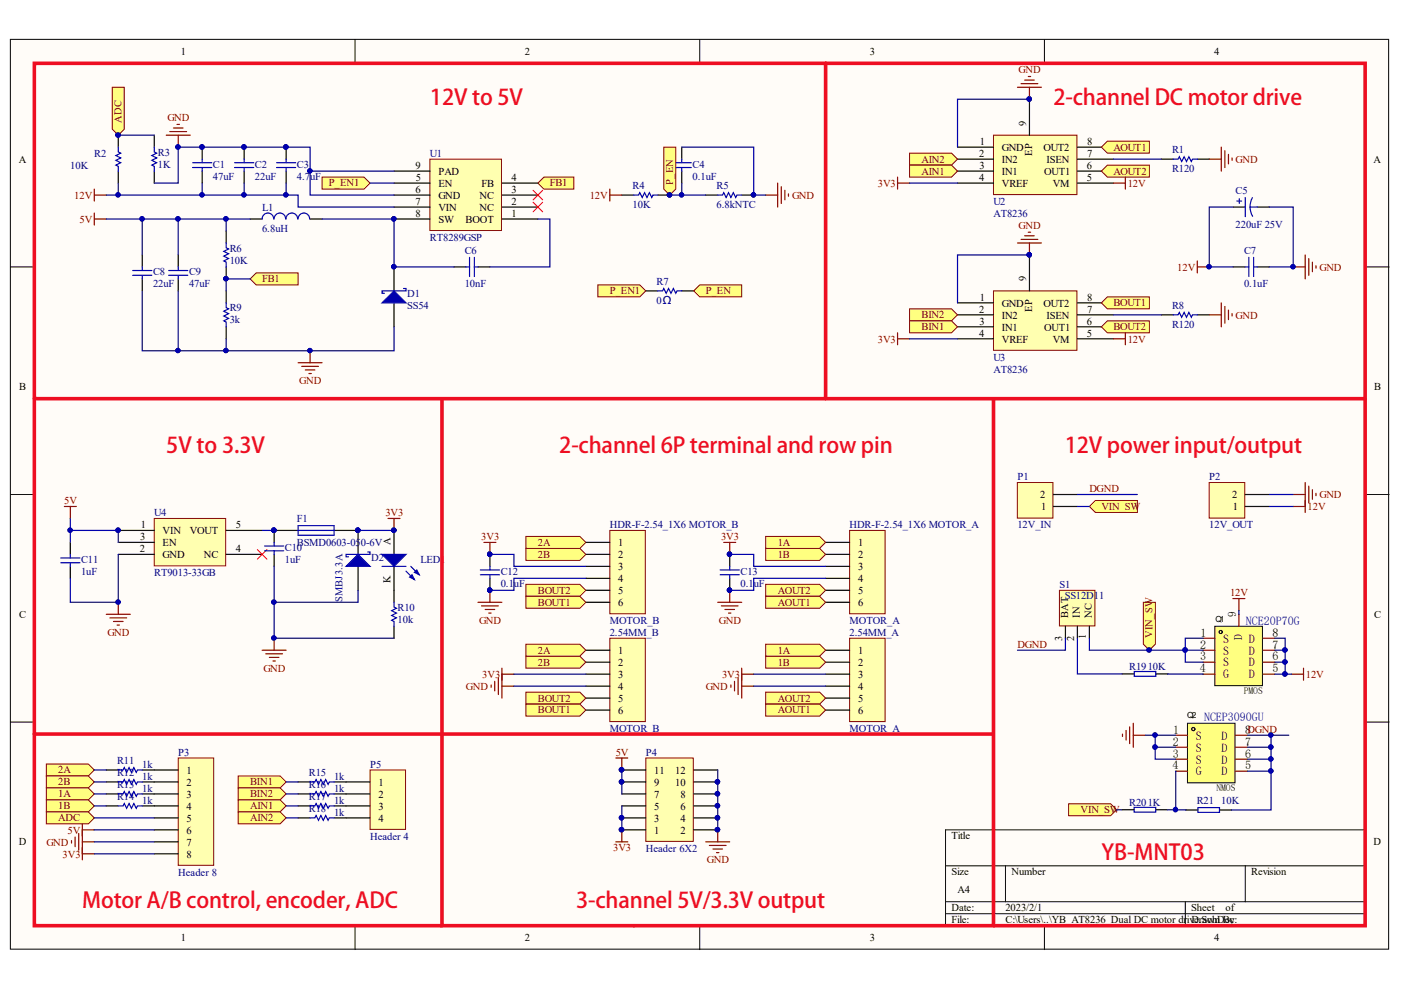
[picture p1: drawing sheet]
<svg xmlns="http://www.w3.org/2000/svg" width="297mm" height="210mm" viewBox="0 0 297 210" stroke-linecap="round" stroke-linejoin="round" font-family="sans-serif">
<g fill="#fffcf8" stroke="#000" stroke-width=".21">
<path d="M2.2 8.3h292.2v192.9h-292.2z"/>
<path d="M7.3 13.4h282v182.8h-282z"/>
</g>
<g fill="none" stroke="#000" stroke-width=".21">
<path d="M75.3 8.3v5.1M148.4 8.3v5.1M221.4 8.3v5.1M2.2 56.6h5.1M289.4 56.6h5.1M2.2 104.8h5.1M289.4 104.8h5.1M2.2 153.1h5.1M289.4 153.1h5.1M289.4 176h-88.9v20.3M75.3 196.3v5M148.4 196.3v5"/>
<path d="M200.5 183.6h88.9M200.5 191.2h88.9M200.5 193.7h88.9M213.2 183.6v7.6M221.4 196.3v5M251.3 191.2v5.1M264 183.6v7.6"/>
</g>
<g fill="none" stroke="#000" stroke-width=".25">
<path d="M25.1 28.7v2.5M25.1 36.3v2.5M32.7 28.7v2.5M32.7 36.3v2.5M42.9 31.2v2.5M42.9 36.3v2.5M51.8 31.2v2.5M51.8 36.3v2.5M60.7 31.2v2.5M60.7 36.3v2.5M30.2 54.1v2.5M30.2 59.1v2.6"/>
<path d="M37.8 54.1v2.5M37.8 59.1v2.6M48 49v2.5M48 56.6v2.5M83.5 56.6v5.1M96.3 56.6h2.5M101.3 56.6h2.6M48 61.7v2.5M48 69.3v2.5M83.5 64.2v5.1"/>
</g>
<g fill="#000080" stroke="#000080" stroke-width=".21">
<circle cx="25" cy="28.6" r=".46"/>
<circle cx="47.9" cy="59.1" r=".46"/>
<circle cx="42.8" cy="31.2" r=".46"/>
<circle cx="51.7" cy="31.2" r=".46"/>
<circle cx="60.6" cy="31.2" r=".47"/>
<circle cx="83.5" cy="56.5" r=".46"/>
</g>
<g fill="none" stroke="#00f" stroke-width=".25">
<path d="M25.1 31.2v1l.5 .3-1 .5 1 .5-1 .5 1 .5-1 .5 .5 .3v1M32.7 31.2v1l.5 .3-1 .5 1 .5-1 .5 1 .5-1 .5 .5 .3v1M40.8 35.5h4.1M40.8 34.5h4.1M42.9 33.7v.8M42.9 35.5v.8M49.7 35.5h4.1M49.7 34.5h4.1M51.8 33.7v.8M51.8 35.5v.8M58.6 35.5h4.1M58.6 34.5h4.1"/>
<path d="M60.7 33.7v.8M60.7 35.5v.8M28.1 58.4h4.1M28.1 57.4h4.1M30.2 56.6v.8M30.2 58.4v.7M35.8 58.4h4M35.8 57.4h4M37.8 56.6v.8M37.8 58.4v.7M48 51.5v1l.5 .3-1.1 .5 1.1 .5-1.1 .5 1.1 .5-1.1 .5 .6 .3v1M98.8 56.6h.8"/>
<path d="M99.6 54.6v4M100.6 56.6h.7M100.6 54.6v4M48 64.2v1l.5 .3-1.1 .5 1.1 .5-1.1 .5 1.1 .5-1.1 .5 .6 .3v1"/>
</g>
<path d="M81 64.2l2.5-2.5 2.6 2.5z" fill="#00f"/>
<path d="M142.5 35.5h4.1M142.5 34.5h4.1M144.5 33.7v.8M144.5 35.5v.8M134.4 41.4h1l.3-.5 .5 1 .5-1 .5 1 .5-1 .5 1 .2-.5h1.1M152.2 41.4h1l.2-.5 .6 1 .5-1 .5 1 .5-1 .5 1 .2-.5h1.1M81 64.2l2.5-2.5 2.6 2.5zM85.6 61.2h.5v.5h-5.1v.5h.5M139.5 61.7h1l.2-.5 .5 1 .6-1 .5 1 .5-1 .5 1 .2-.5h1" fill="none" stroke="#00f" stroke-width=".25"/>
<g fill="#000080" stroke="#000080" stroke-width=".21">
<circle cx="83.5" cy="56.5" r=".46"/>
<circle cx="141.9" cy="41.3" r=".46"/>
<circle cx="159.7" cy="41.3" r=".46"/>
</g>
<path d="M144.5 31.2v2.5M144.5 36.3v2.5M131.8 41.4h2.6M139.5 41.4h2.5M149.6 41.4h2.6M157.3 41.4h2.5M136.9 61.7h2.6M144.5 61.7h2.6" fill="none" stroke="#000" stroke-width=".25"/>
<path d="M91.1 33.7h15.2v15.2h-15.2z" fill="#ffffb0" stroke="#800000" stroke-width=".21"/>
<path d="M83.5 36.3h7.7M83.5 38.8h7.7M106.4 38.8h7.6M83.5 41.4h7.7M83.5 43.9h7.7M83.5 46.4h7.7M106.4 41.4h7.6M106.4 43.9h7.6M106.4 46.4h7.6" fill="none" stroke="#000" stroke-width=".25"/>
<circle cx="83.5" cy="46.4" r=".46" fill="#000080" stroke="#000080" stroke-width=".21"/>
<path d="M68.3 37.6h8.9l1.3 1.2-1.3 1.3h-8.9z" fill-rule="evenodd" fill="#ffff80"/>
<path d="M68.3 37.6h8.9l1.3 1.2-1.3 1.3h-8.9z" fill="none" stroke="#800000" stroke-width=".21"/>
<path d="M35.2 28.7h5.1M36 27.9h3.6M36.8 27.1h2M37.5 26.4h.5M37.8 28.7v2.5" fill="none" stroke="#800000" stroke-width=".25"/>
<circle cx="37.7" cy="31.2" r=".47" fill="#000080" stroke="#000080" stroke-width=".21"/>
<path d="M23.8 18.5h2.5v8.9l-1.2 1.3-1.3-1.3z" fill-rule="evenodd" fill="#ffff80"/>
<path d="M23.8 18.5h2.5v8.9l-1.2 1.3-1.3-1.3z" fill="none" stroke="#800000" stroke-width=".21"/>
<g fill="#000080" stroke="#000080" stroke-width=".21">
<circle cx="25" cy="28.6" r=".46"/>
<circle cx="65.7" cy="74.3" r=".46"/>
</g>
<path d="M53 46.4h2.6M65.7 46.4h2.6" fill="none" stroke="#000" stroke-width=".25"/>
<path d="M58 46.4a1.22 1.22 0 0 0-1.2-1.2 1.22 1.22 0 0 0-1.2 1.2M60.6 46.4a1.22 1.22 0 0 0-1.3-1.2 1.22 1.22 0 0 0-1.2 1.2M63.1 46.4a1.23 1.23 0 0 0-1.2-1.2 1.23 1.23 0 0 0-1.3 1.2M65.6 46.4a1.22 1.22 0 0 0-1.2-1.2 1.22 1.22 0 0 0-1.2 1.2" fill="none" stroke="#00f" stroke-width=".25"/>
<path d="M20 46.4h2.5M20 45.2v2.5M63.2 76.9h5.1M64 77.7h3.5M64.7 78.4h2.1M65.5 79.2h.5M65.7 74.4v2.5" fill="none" stroke="#800000" stroke-width=".25"/>
<path d="M140.7 31.2h2.6v8.9l-1.3 1.3-1.3-1.3z" fill-rule="evenodd" fill="#ffff80"/>
<path d="M140.7 31.2h2.6v8.9l-1.3 1.3-1.3-1.3z" fill="none" stroke="#800000" stroke-width=".21"/>
<circle cx="141.9" cy="41.3" r=".46" fill="#000080" stroke="#000080" stroke-width=".21"/>
<path d="M164.9 38.8v5.1M165.6 39.6v3.5M162.3 41.4h2.6M166.4 40.3v2.1M167.2 41.1v.5" fill="none" stroke="#800000" stroke-width=".25"/>
<path d="M126.8 60.4h8.9l1.2 1.3-1.2 1.2h-8.9z" fill-rule="evenodd" fill="#ffff80"/>
<path d="M126.8 60.4h8.9l1.2 1.3-1.2 1.2h-8.9z" fill="none" stroke="#800000" stroke-width=".21"/>
<path d="M147.1 61.7l1.3-1.3h8.9v2.5h-8.9z" fill-rule="evenodd" fill="#ffff80"/>
<path d="M147.1 61.7l1.3-1.3h8.9v2.5h-8.9z" fill="none" stroke="#800000" stroke-width=".21"/>
<path d="M210.6 28.7h17.7v12.6h-17.7z" fill="#ffffb0" stroke="#800000" stroke-width=".21"/>
<path d="M203 31.2h7.6M203 33.7h7.6M203 36.3h7.6M203 38.8h7.6M218.3 21v7.7M228.4 31.2h7.7M228.4 33.7h7.7M228.4 36.3h7.7M228.4 38.8h7.7" fill="none" stroke="#000" stroke-width=".25"/>
<g fill="#000080" stroke="#000080" stroke-width=".21">
<circle cx="236" cy="36.2" r=".46"/>
<circle cx="236" cy="31.2" r=".47"/>
<circle cx="218.2" cy="21" r=".46"/>
</g>
<path d="M192.8 32.5h8.9l1.3 1.2-1.3 1.3h-8.9z" fill-rule="evenodd" fill="#ffff80"/>
<path d="M192.8 32.5h8.9l1.3 1.2-1.3 1.3h-8.9z" fill="none" stroke="#800000" stroke-width=".21"/>
<path d="M192.8 35h8.9l1.3 1.3-1.3 1.3h-8.9z" fill-rule="evenodd" fill="#ffff80"/>
<path d="M192.8 35h8.9l1.3 1.3-1.3 1.3h-8.9z" fill="none" stroke="#800000" stroke-width=".21"/>
<path d="M233.5 31.2l1.3-1.3h8.9v2.6h-8.9z" fill-rule="evenodd" fill="#ffff80"/>
<path d="M233.5 31.2l1.3-1.3h8.9v2.6h-8.9z" fill="none" stroke="#800000" stroke-width=".21"/>
<path d="M233.5 36.3l1.3-1.3h8.9v2.6h-8.9z" fill-rule="evenodd" fill="#ffff80"/>
<path d="M233.5 36.3l1.3-1.3h8.9v2.6h-8.9z" fill="none" stroke="#800000" stroke-width=".21"/>
<path d="M215.7 18.5h5.1M216.5 17.7h3.5M217.2 17h2.1M218 16.2h.5M218.3 18.5v2.5M256.4 33.7h2.5M258.9 31.2v5.1M259.7 32v3.5M260.5 32.7v2.1M261.2 33.5v.5" fill="none" stroke="#800000" stroke-width=".25"/>
<circle cx="218.2" cy="21" r=".46" fill="#000080" stroke="#000080" stroke-width=".21"/>
<path d="M246.2 33.7h2.6M253.9 33.7h2.5" fill="none" stroke="#000" stroke-width=".25"/>
<path d="M248.8 33.7h1l.2-.5 .5 1 .6-1 .5 1 .5-1 .5 1 .2-.5h1.1" fill="none" stroke="#00f" stroke-width=".25"/>
<path d="M210.6 61.7h17.7v12.6h-17.7z" fill="#ffffb0" stroke="#800000" stroke-width=".21"/>
<path d="M218.3 54.1v7.6M203 64.2h7.6M203 66.8h7.6M203 69.3h7.6M203 71.8h7.6M228.4 64.2h7.7M228.4 66.8h7.7M228.4 69.3h7.7M228.4 71.8h7.7" fill="none" stroke="#000" stroke-width=".25"/>
<g fill="#000080" stroke="#000080" stroke-width=".21">
<circle cx="236" cy="69.2" r=".46"/>
<circle cx="236" cy="64.2" r=".47"/>
<circle cx="218.2" cy="54" r=".46"/>
</g>
<path d="M192.8 65.5h8.9l1.3 1.3-1.3 1.2h-8.9z" fill-rule="evenodd" fill="#ffff80"/>
<path d="M192.8 65.5h8.9l1.3 1.3-1.3 1.2h-8.9z" fill="none" stroke="#800000" stroke-width=".21"/>
<path d="M192.8 68h8.9l1.3 1.3-1.3 1.3h-8.9z" fill-rule="evenodd" fill="#ffff80"/>
<path d="M192.8 68h8.9l1.3 1.3-1.3 1.3h-8.9z" fill="none" stroke="#800000" stroke-width=".21"/>
<path d="M233.5 64.2l1.3-1.3h8.9v2.6h-8.9z" fill-rule="evenodd" fill="#ffff80"/>
<path d="M233.5 64.2l1.3-1.3h8.9v2.6h-8.9z" fill="none" stroke="#800000" stroke-width=".21"/>
<path d="M233.5 69.3l1.3-1.3h8.9v2.6h-8.9z" fill-rule="evenodd" fill="#ffff80"/>
<path d="M233.5 69.3l1.3-1.3h8.9v2.6h-8.9z" fill="none" stroke="#800000" stroke-width=".21"/>
<g fill="none" stroke="#800000" stroke-width=".25">
<path d="M215.7 51.5h5.1M216.5 50.8h3.5M217.2 50h2.1M218 49.2h.5M218.3 51.5v2.6M274.2 56.6h2.5M276.7 54.1v5M277.5 54.8v3.6M278.3 55.6v2M279 56.3v.6M256.4 66.8h2.5M258.9 64.2v5.1"/>
<path d="M259.7 65v3.5M260.5 65.7v2.1M261.2 66.5v.5"/>
</g>
<g fill="#000080" stroke="#000080" stroke-width=".21">
<circle cx="218.2" cy="54" r=".46"/>
<circle cx="274.1" cy="56.5" r=".46"/>
</g>
<path d="M261.5 43.9h2.5M261.5 56.6h2.5M266.6 43.9h2.5M266.6 56.6h2.5M246.2 66.8h2.6M253.9 66.8h2.5" fill="none" stroke="#000" stroke-width=".25"/>
<path d="M262.2 42.6h1.1M262.7 42.1v1M264 41.9v4M264 56.6h.8M264.8 54.6v4M265 43.9h1.6M265 43.9l.2 1.2 .4 .8M265.5 41.9l-.3 .8-.2 1.2M265.8 56.6h.8M265.8 54.6v4M248.8 66.8h1l.2-.6 .5 1.1 .6-1.1 .5 1.1 .5-1.1 .5 1.1 .2-.5h1.1" fill="none" stroke="#00f" stroke-width=".25"/>
<path d="M32.7 109.9h15.2v10.1h-15.2z" fill="#ffffb0" stroke="#800000" stroke-width=".21"/>
<path d="M14.9 115v2.5M25.1 112.5h7.6M25.1 115h7.6M25.1 117.5h7.6M48 112.5h7.6M48 117.5h7.6M58.1 112.5v2.5M58.1 117.5v2.6M75.9 112.5v5M14.9 120.1v2.5M75.9 120.1v5.1" fill="none" stroke="#000" stroke-width=".25"/>
<g fill="#000080" stroke="#000080" stroke-width=".21">
<circle cx="25" cy="112.4" r=".46"/>
<circle cx="25" cy="127.7" r=".46"/>
<circle cx="58.1" cy="112.4" r=".46"/>
<circle cx="75.9" cy="112.4" r=".46"/>
</g>
<path d="M13.6 107.4h2.6M14.9 107.4v2.5M22.5 130.2h5.1M23.3 131h3.6M24.1 131.8h2M24.8 132.5h.5M25.1 127.7v2.5" fill="none" stroke="#800000" stroke-width=".25"/>
<path d="M12.9 119.3h4M12.9 118.3h4M14.9 117.5v.8M14.9 119.3v.8M56.1 116.8h4.1M56.1 115.8h4.1M58.1 115v.8M58.1 116.8v.7" fill="none" stroke="#00f" stroke-width=".25"/>
<path d="M54.6 116.5l2 2.1M56.6 116.5l-2 2.1" fill="none" stroke="#f00" stroke-width=".21"/>
<path d="M73.4 120.1l2.5-2.6 2.6 2.6z" fill="#00f"/>
<path d="M77.9 117h.6v.5h-5.1v.6h.5M73.4 120.1l2.5-2.6 2.6 2.6zM83.5 127.7v1l.5 .3-1 .5 1 .5-1 .5 1 .5-1 .5 .5 .3v1" fill="none" stroke="#00f" stroke-width=".25"/>
<g fill="#000080" stroke="#000080" stroke-width=".21">
<circle cx="75.9" cy="112.4" r=".46"/>
<circle cx="83.5" cy="112.4" r=".46"/>
</g>
<path d="M83.5 112.5v5M83.5 120.1v7.6M83.5 132.8v2.5" fill="none" stroke="#000" stroke-width=".25"/>
<path d="M81 117.5h5.1l-2.6 2.6z" fill="#00f"/>
<path d="M81 117.5h5.1l-2.6 2.6zM86.1 121.1l1.8 1.8M87.1 120.1l1.8 1.8" fill="none" stroke="#00f" stroke-width=".25"/>
<path d="M86.8 122.4l.6-.5 .5 1z" fill="#00f"/>
<path d="M86.8 122.4l.6-.5 .5 1z" fill="none" stroke="#00f" stroke-width=".25"/>
<path d="M87.9 121.4l.5-.6 .5 1.1z" fill="#00f"/>
<path d="M63.2 111.4h7.6v2.1h-7.6zM63.2 112.5h7.6M81 120.1h5.1M87.9 121.4l.5-.6 .5 1.1z" fill="none" stroke="#00f" stroke-width=".25"/>
<g fill="#000080" stroke="#000080" stroke-width=".21">
<circle cx="83.5" cy="112.4" r=".46"/>
<circle cx="58.1" cy="112.4" r=".46"/>
<circle cx="75.9" cy="112.4" r=".46"/>
<circle cx="58.1" cy="135.3" r=".46"/>
</g>
<path d="M58.1 112.5h5.1M70.8 112.5h5.1" fill="none" stroke="#000" stroke-width=".25"/>
<path d="M82.3 109.9h2.5M83.5 109.9v2.6M55.6 137.9h5.1M56.3 138.6h3.6M57.1 139.4h2M58.1 135.3v2.6M57.9 140.1h.5" fill="none" stroke="#800000" stroke-width=".25"/>
<path d="M129.3 112.5h7.5v17.6h-7.5z" fill="#ffffb0" stroke="#800000" stroke-width=".21"/>
<path d="M124.2 115h5.1M124.2 117.5h5.1M124.2 120.1h5.1M124.2 122.6h5.1M124.2 125.2h5.1M124.2 127.7h5.1" fill="none" stroke="#000" stroke-width=".25"/>
<path d="M111.5 123.9h11.4l1.3 1.3-1.3 1.2h-11.4z" fill-rule="evenodd" fill="#ffff80"/>
<path d="M111.5 123.9h11.4l1.3 1.3-1.3 1.2h-11.4z" fill="none" stroke="#800000" stroke-width=".21"/>
<path d="M111.5 116.3h11.4l1.3 1.2-1.3 1.3h-11.4z" fill-rule="evenodd" fill="#ffff80"/>
<path d="M111.5 116.3h11.4l1.3 1.2-1.3 1.3h-11.4z" fill="none" stroke="#800000" stroke-width=".21"/>
<path d="M111.5 113.7h11.4l1.3 1.3-1.3 1.3h-11.4z" fill-rule="evenodd" fill="#ffff80"/>
<path d="M111.5 113.7h11.4l1.3 1.3-1.3 1.3h-11.4z" fill="none" stroke="#800000" stroke-width=".21"/>
<path d="M111.5 126.4h11.4l1.3 1.3-1.3 1.3h-11.4z" fill-rule="evenodd" fill="#ffff80"/>
<path d="M111.5 126.4h11.4l1.3 1.3-1.3 1.3h-11.4z" fill="none" stroke="#800000" stroke-width=".21"/>
<path d="M103.9 117.5v2.6M103.9 122.6v2.6" fill="none" stroke="#000" stroke-width=".25"/>
<g fill="#000080" stroke="#000080" stroke-width=".21">
<circle cx="103.8" cy="125.1" r=".46"/>
<circle cx="103.8" cy="117.5" r=".46"/>
</g>
<path d="M101.8 121.9h4.1M101.8 120.8h4.1M103.9 120.1v.7M103.9 121.9v.7" fill="none" stroke="#00f" stroke-width=".25"/>
<path d="M101.3 127.7h5.1M102.1 128.5h3.6M102.9 129.2h2M103.6 130h.5M103.9 125.2v2.5" fill="none" stroke="#800000" stroke-width=".25"/>
<path d="M180.1 112.5h7.6v17.6h-7.6z" fill="#ffffb0" stroke="#800000" stroke-width=".21"/>
<path d="M175.1 115h5M175.1 117.5h5M175.1 120.1h5M175.1 122.6h5M175.1 125.2h5M175.1 127.7h5" fill="none" stroke="#000" stroke-width=".25"/>
<path d="M162.3 123.9h11.5l1.3 1.3-1.3 1.2h-11.5z" fill-rule="evenodd" fill="#ffff80"/>
<path d="M162.3 123.9h11.5l1.3 1.3-1.3 1.2h-11.5z" fill="none" stroke="#800000" stroke-width=".21"/>
<path d="M162.3 116.3h11.5l1.3 1.2-1.3 1.3h-11.5z" fill-rule="evenodd" fill="#ffff80"/>
<path d="M162.3 116.3h11.5l1.3 1.2-1.3 1.3h-11.5z" fill="none" stroke="#800000" stroke-width=".21"/>
<path d="M162.3 113.7h11.5l1.3 1.3-1.3 1.3h-11.5z" fill-rule="evenodd" fill="#ffff80"/>
<path d="M162.3 113.7h11.5l1.3 1.3-1.3 1.3h-11.5z" fill="none" stroke="#800000" stroke-width=".21"/>
<path d="M162.3 126.4h11.5l1.3 1.3-1.3 1.3h-11.5z" fill-rule="evenodd" fill="#ffff80"/>
<path d="M162.3 126.4h11.5l1.3 1.3-1.3 1.3h-11.5z" fill="none" stroke="#800000" stroke-width=".21"/>
<path d="M154.7 117.5v2.6M154.7 122.6v2.6" fill="none" stroke="#000" stroke-width=".25"/>
<g fill="#000080" stroke="#000080" stroke-width=".21">
<circle cx="154.7" cy="125.1" r=".46"/>
<circle cx="154.7" cy="117.5" r=".46"/>
</g>
<path d="M152.7 121.9h4M152.7 120.8h4M154.7 120.1v.7M154.7 121.9v.7" fill="none" stroke="#00f" stroke-width=".25"/>
<path d="M152.2 127.7h5.1M152.9 128.5h3.6M153.7 129.2h2M154.5 130h.5M154.7 125.2v2.5" fill="none" stroke="#800000" stroke-width=".25"/>
<path d="M256.4 102.3h7.5v7.5h-7.5z" fill="#ffffb0" stroke="#800000" stroke-width=".21"/>
<path d="M264 107.4h5.1M264 104.8h5.1" fill="none" stroke="#000" stroke-width=".25"/>
<path d="M215.7 102.3h7.5v7.5h-7.5z" fill="#ffffb0" stroke="#800000" stroke-width=".21"/>
<path d="M223.3 107.4h5.1M223.3 104.8h5.1" fill="none" stroke="#000" stroke-width=".25"/>
<path d="M231 107.4l1.2-1.3h8.9v2.6h-8.9z" fill-rule="evenodd" fill="#ffff80"/>
<path d="M231 107.4l1.2-1.3h8.9v2.6h-8.9z" fill="none" stroke="#800000" stroke-width=".21"/>
<path d="M37.8 160.7h7.5v22.8h-7.5z" fill="#ffffb0" stroke="#800000" stroke-width=".21"/>
<path d="M32.7 163.3h5.1M32.7 165.8h5.1M32.7 168.3h5.1M32.7 170.9h5.1M32.7 173.4h5.1M32.7 176h5.1M32.7 178.5h5.1M32.7 181h5.1" fill="none" stroke="#000" stroke-width=".25"/>
<path d="M78.5 163.3h7.5v12.5h-7.5z" fill="#ffffb0" stroke="#800000" stroke-width=".21"/>
<path d="M73.4 165.8h5.1M73.4 168.3h5.1M73.4 170.9h5.1M73.4 173.4h5.1" fill="none" stroke="#000" stroke-width=".25"/>
<path d="M136.9 160.7h10.1v17.7h-10.1z" fill="#ffffb0" stroke="#800000" stroke-width=".21"/>
<path d="M131.8 176h5.1M131.8 173.4h5.1M131.8 170.9h5.1M131.8 168.3h5.1M131.8 165.8h5.1M131.8 163.3h5.1M147.1 176h5.1M147.1 173.4h5.1M147.1 170.9h5.1M147.1 168.3h5.1M147.1 165.8h5.1M147.1 163.3h5.1" fill="none" stroke="#000" stroke-width=".25"/>
<g fill="#000080" stroke="#000080" stroke-width=".21">
<circle cx="131.8" cy="175.9" r=".46"/>
<circle cx="152.1" cy="175.9" r=".46"/>
<circle cx="131.8" cy="173.4" r=".47"/>
<circle cx="152.1" cy="173.4" r=".47"/>
<circle cx="152.1" cy="170.8" r=".46"/>
<circle cx="152.1" cy="168.3" r=".46"/>
<circle cx="131.8" cy="165.8" r=".47"/>
<circle cx="152.1" cy="165.8" r=".47"/>
<circle cx="131.8" cy="163.2" r=".46"/>
</g>
<path d="M9.8 162h8.9l1.3 1.3-1.3 1.2h-8.9z" fill-rule="evenodd" fill="#ffff80"/>
<path d="M9.8 162h8.9l1.3 1.3-1.3 1.2h-8.9z" fill="none" stroke="#800000" stroke-width=".21"/>
<path d="M9.8 164.5h8.9l1.3 1.3-1.3 1.3h-8.9z" fill-rule="evenodd" fill="#ffff80"/>
<path d="M9.8 164.5h8.9l1.3 1.3-1.3 1.3h-8.9z" fill="none" stroke="#800000" stroke-width=".21"/>
<path d="M9.8 167.1h8.9l1.3 1.2-1.3 1.3h-8.9z" fill-rule="evenodd" fill="#ffff80"/>
<path d="M9.8 167.1h8.9l1.3 1.2-1.3 1.3h-8.9z" fill="none" stroke="#800000" stroke-width=".21"/>
<path d="M9.8 169.6h8.9l1.3 1.3-1.3 1.2h-8.9z" fill-rule="evenodd" fill="#ffff80"/>
<path d="M9.8 169.6h8.9l1.3 1.3-1.3 1.2h-8.9z" fill="none" stroke="#800000" stroke-width=".21"/>
<path d="M9.8 172.1h8.9l1.3 1.3-1.3 1.3h-8.9z" fill-rule="evenodd" fill="#ffff80"/>
<path d="M9.8 172.1h8.9l1.3 1.3-1.3 1.3h-8.9z" fill="none" stroke="#800000" stroke-width=".21"/>
<path d="M50.5 164.5h8.9l1.3 1.3-1.3 1.3h-8.9z" fill-rule="evenodd" fill="#ffff80"/>
<path d="M50.5 164.5h8.9l1.3 1.3-1.3 1.3h-8.9z" fill="none" stroke="#800000" stroke-width=".21"/>
<path d="M50.5 167.1h8.9l1.3 1.2-1.3 1.3h-8.9z" fill-rule="evenodd" fill="#ffff80"/>
<path d="M50.5 167.1h8.9l1.3 1.2-1.3 1.3h-8.9z" fill="none" stroke="#800000" stroke-width=".21"/>
<path d="M50.5 169.6h8.9l1.3 1.3-1.3 1.2h-8.9z" fill-rule="evenodd" fill="#ffff80"/>
<path d="M50.5 169.6h8.9l1.3 1.3-1.3 1.2h-8.9z" fill="none" stroke="#800000" stroke-width=".21"/>
<path d="M50.5 172.1h8.9l1.3 1.3-1.3 1.3h-8.9z" fill-rule="evenodd" fill="#ffff80"/>
<path d="M50.5 172.1h8.9l1.3 1.3-1.3 1.3h-8.9z" fill="none" stroke="#800000" stroke-width=".21"/>
<path d="M130.6 160.7h2.5M130.6 178.5h2.5M131.8 160.7v2.6M131.8 176v2.5M149.6 178.5h5.1M150.4 179.3h3.6M152.2 176v2.5M151.2 180h2M151.9 180.8h.5" fill="none" stroke="#800000" stroke-width=".25"/>
<g fill="#000080" stroke="#000080" stroke-width=".21">
<circle cx="131.8" cy="163.2" r=".46"/>
<circle cx="131.8" cy="175.9" r=".46"/>
<circle cx="152.1" cy="175.9" r=".46"/>
</g>
<path d="M53 59.1l1.3-1.2h8.9v2.5h-8.9z" fill-rule="evenodd" fill="#ffff80"/>
<path d="M53 59.1l1.3-1.2h8.9v2.5h-8.9z" fill="none" stroke="#800000" stroke-width=".21"/>
<path d="M114 38.8l1.3-1.2h6.4v2.5h-6.4z" fill-rule="evenodd" fill="#ffff80"/>
<path d="M114 38.8l1.3-1.2h6.4v2.5h-6.4z" fill="none" stroke="#800000" stroke-width=".21"/>
<path d="M113 40.3l2.1 2.1M113 42.9l2.1 2M115.1 40.3l-2.1 2.1M115.1 42.9l-2.1 2" fill="none" stroke="#f00" stroke-width=".21"/>
<path d="M190.3 37.6v2.5M190.3 38.8h2.5M190.3 70.6v2.5M190.3 71.8h2.5M15.2 178.2v.5M15.9 177.5v2M16.7 176.7v3.6M17.5 174.7v7.6M17.5 178.5h2.5M17.5 176h2.5M17.5 181h2.5" fill="none" stroke="#800000" stroke-width=".25"/>
<path d="M129.3 135.3h7.5v17.7h-7.5z" fill="#ffffb0" stroke="#800000" stroke-width=".21"/>
<path d="M124.2 137.9h5.1M124.2 140.4h5.1M124.2 142.9h5.1M124.2 145.5h5.1M124.2 148h5.1M124.2 150.6h5.1" fill="none" stroke="#000" stroke-width=".25"/>
<path d="M111.5 146.7h11.4l1.3 1.3-1.3 1.3h-11.4z" fill-rule="evenodd" fill="#ffff80"/>
<path d="M111.5 146.7h11.4l1.3 1.3-1.3 1.3h-11.4z" fill="none" stroke="#800000" stroke-width=".21"/>
<path d="M111.5 139.1h11.4l1.3 1.3-1.3 1.3h-11.4z" fill-rule="evenodd" fill="#ffff80"/>
<path d="M111.5 139.1h11.4l1.3 1.3-1.3 1.3h-11.4z" fill="none" stroke="#800000" stroke-width=".21"/>
<path d="M111.5 136.6h11.4l1.3 1.3-1.3 1.2h-11.4z" fill-rule="evenodd" fill="#ffff80"/>
<path d="M111.5 136.6h11.4l1.3 1.3-1.3 1.2h-11.4z" fill="none" stroke="#800000" stroke-width=".21"/>
<path d="M111.5 149.3h11.4l1.3 1.3-1.3 1.2h-11.4z" fill-rule="evenodd" fill="#ffff80"/>
<path d="M111.5 149.3h11.4l1.3 1.3-1.3 1.2h-11.4z" fill="none" stroke="#800000" stroke-width=".21"/>
<path d="M104.1 145.2v.5M104.9 144.5v2M105.7 143.7v3.6M106.4 145.5h2.6M106.4 142.9v5.1" fill="none" stroke="#800000" stroke-width=".25"/>
<path d="M180.1 135.3h7.6v17.7h-7.6z" fill="#ffffb0" stroke="#800000" stroke-width=".21"/>
<path d="M175.1 137.9h5M175.1 140.4h5M175.1 142.9h5M175.1 145.5h5M175.1 148h5M175.1 150.6h5" fill="none" stroke="#000" stroke-width=".25"/>
<path d="M162.3 146.7h11.5l1.3 1.3-1.3 1.3h-11.5z" fill-rule="evenodd" fill="#ffff80"/>
<path d="M162.3 146.7h11.5l1.3 1.3-1.3 1.3h-11.5z" fill="none" stroke="#800000" stroke-width=".21"/>
<path d="M162.3 139.1h11.5l1.3 1.3-1.3 1.3h-11.5z" fill-rule="evenodd" fill="#ffff80"/>
<path d="M162.3 139.1h11.5l1.3 1.3-1.3 1.3h-11.5z" fill="none" stroke="#800000" stroke-width=".21"/>
<path d="M162.3 136.6h11.5l1.3 1.3-1.3 1.2h-11.5z" fill-rule="evenodd" fill="#ffff80"/>
<path d="M162.3 136.6h11.5l1.3 1.3-1.3 1.2h-11.5z" fill="none" stroke="#800000" stroke-width=".21"/>
<path d="M162.3 149.3h11.5l1.3 1.3-1.3 1.2h-11.5z" fill-rule="evenodd" fill="#ffff80"/>
<path d="M162.3 149.3h11.5l1.3 1.3-1.3 1.2h-11.5z" fill="none" stroke="#800000" stroke-width=".21"/>
<path d="M155 145.2v.5M155.7 144.5v2M156.5 143.7v3.6M157.3 142.9v5.1M157.3 145.5h2.5" fill="none" stroke="#800000" stroke-width=".25"/>
<g fill="none" stroke="#000" stroke-width=".25">
<path d="M237.9 142.9h2.6M245.1 142.9h2.5M22.5 163.3h2.6M22.5 165.8h2.6M22.5 168.3h2.6M22.5 170.9h2.6M30.2 163.3h2.5M30.2 165.8h2.5M30.2 168.3h2.5M30.2 170.9h2.5M63.2 165.8h2.5M63.2 168.3h2.5"/>
<path d="M63.2 170.9h2.5M63.2 173.4h2.5M70.8 165.8h2.6M70.8 168.3h2.6M70.8 170.9h2.6M70.8 173.4h2.6M237.9 171.7h2.6M245 171.7h2.6M251.4 171.7h2.6M258.6 171.7h2.5"/>
</g>
<path d="M240.5 142.4h4.6v1h-4.6zM25.1 163.3h1l.2-.6 .6 1.1 .5-1.1 .5 1.1 .5-1.1 .5 1.1 .2-.5h1.1M25.1 165.8h1l.2-.5 .6 1 .5-1 .5 1 .5-1 .5 1 .2-.5h1.1M25.1 168.3h1l.2-.5 .6 1 .5-1 .5 1 .5-1 .5 1 .2-.5h1.1M25.1 170.9h1l.2-.5 .6 1 .5-1 .5 1 .5-1 .5 1 .2-.5h1.1M65.7 165.8h1.1l.2-.5 .5 1 .5-1 .5 1 .6-1 .5 1 .2-.5h1M65.7 168.3h1.1l.2-.5 .5 1 .5-1 .5 1 .6-1 .5 1 .2-.5h1M65.7 170.9h1.1l.2-.5 .5 1 .5-1 .5 1 .6-1 .5 1 .2-.5h1M65.7 173.4h1.1l.2-.5 .5 1 .5-1 .5 1 .6-1 .5 1 .2-.5h1M240.5 171.2h4.5v1h-4.5zM254 171.2h4.6v1h-4.6z" fill="none" stroke="#00f" stroke-width=".25"/>
<path d="M251.8 153.4h10.1v12.6h-10.1z" fill="#ffff80" stroke="#000" stroke-width=".21"/>
<path d="M249.2 155.9h2.6M249.2 158.4h2.6M262 155.9h2.5M262 158.4h2.5M249.2 161h2.6M249.2 163.5h2.6M262 161h2.5M262 163.5h2.5" fill="none" stroke="#800" stroke-width=".25"/>
<circle cx="253" cy="154.6" r=".34" fill="none" stroke="#000" stroke-width=".25"/>
<path d="M257.6 132.8h10.1v12.6h-10.1z" fill="#ffff80" stroke="#000" stroke-width=".21"/>
<path d="M255 135.3h2.6M255 137.9h2.6M262.7 130.2v2.6M267.8 135.3h2.5M267.8 137.9h2.5M255 140.4h2.6M255 142.9h2.6M267.8 140.4h2.5M267.8 142.9h2.5" fill="none" stroke="#800" stroke-width=".25"/>
<circle cx="258.8" cy="134" r=".33" fill="none" stroke="#000" stroke-width=".25"/>
<path d="M261.4 126.9h2.5M262.7 126.9v2.6M238 155.6v.5M238.8 154.9v2M239.5 154.1v3.6M240.3 155.9h2.5M240.3 153.4v5M273.8 142.9h2.6M276.4 141.7v2.5" fill="none" stroke="#800000" stroke-width=".25"/>
<path d="M224.6 125.2h7.5v7.5h-7.5z" fill="#ffffb0" stroke="#800000" stroke-width=".21"/>
<path d="M225.9 132.8v2.5M228.4 132.8v2.5M231 132.8v2.5" fill="none" stroke="#000" stroke-width=".25"/>
<path d="M226.6 170.4h8.9l1.2 1.3-1.2 1.3h-8.9z" fill-rule="evenodd" fill="#ffff80"/>
<path d="M226.6 170.4h8.9l1.2 1.3-1.2 1.3h-8.9z" fill="none" stroke="#800000" stroke-width=".21"/>
<path d="M242.4 127.7h2.6v8.9l-1.3 1.3-1.3-1.3z" fill-rule="evenodd" fill="#ffff80"/>
<path d="M242.4 127.7h2.6v8.9l-1.3 1.3-1.3-1.3z" fill="none" stroke="#800000" stroke-width=".21"/>
<g fill="#000080" stroke="#000080" stroke-width=".21">
<circle cx="243.6" cy="137.8" r=".46"/>
<circle cx="256.3" cy="56.5" r=".46"/>
<circle cx="103.8" cy="117.5" r=".46"/>
<circle cx="154.7" cy="117.5" r=".46"/>
<circle cx="65.7" cy="36.2" r=".46"/>
<circle cx="37.7" cy="31.2" r=".47"/>
<circle cx="42.8" cy="31.2" r=".46"/>
<circle cx="51.7" cy="31.2" r=".46"/>
<circle cx="60.6" cy="31.2" r=".47"/>
<circle cx="25" cy="28.6" r=".46"/>
<circle cx="25" cy="41.3" r=".46"/>
<circle cx="42.8" cy="41.3" r=".46"/>
<circle cx="51.7" cy="41.3" r=".46"/>
<circle cx="60.6" cy="41.3" r=".46"/>
<circle cx="83.5" cy="46.4" r=".46"/>
<circle cx="83.5" cy="56.5" r=".46"/>
<circle cx="47.9" cy="46.4" r=".47"/>
<circle cx="37.7" cy="46.4" r=".47"/>
<circle cx="30.1" cy="46.4" r=".46"/>
<circle cx="47.9" cy="74.3" r=".46"/>
<circle cx="37.7" cy="74.3" r=".46"/>
<circle cx="141.9" cy="41.3" r=".46"/>
<circle cx="144.5" cy="41.3" r=".46"/>
<circle cx="159.7" cy="41.3" r=".46"/>
<circle cx="218.2" cy="21" r=".46"/>
<circle cx="218.2" cy="54" r=".46"/>
<circle cx="274.1" cy="56.5" r=".46"/>
<circle cx="14.9" cy="112.4" r=".46"/>
<circle cx="25" cy="112.4" r=".46"/>
<circle cx="25" cy="127.7" r=".46"/>
<circle cx="65.7" cy="74.3" r=".46"/>
<circle cx="58.1" cy="112.4" r=".46"/>
<circle cx="75.9" cy="112.4" r=".46"/>
<circle cx="83.5" cy="112.4" r=".46"/>
<circle cx="58.1" cy="127.7" r=".46"/>
<circle cx="58.1" cy="135.3" r=".46"/>
<circle cx="131.8" cy="165.8" r=".47"/>
<circle cx="131.8" cy="163.2" r=".46"/>
<circle cx="131.8" cy="173.4" r=".47"/>
<circle cx="131.8" cy="175.9" r=".46"/>
<circle cx="152.1" cy="165.8" r=".47"/>
<circle cx="152.1" cy="168.3" r=".46"/>
<circle cx="152.1" cy="170.8" r=".46"/>
<circle cx="152.1" cy="173.4" r=".47"/>
<circle cx="152.1" cy="175.9" r=".46"/>
<circle cx="47.9" cy="59.1" r=".46"/>
<circle cx="272.4" cy="142.9" r=".47"/>
<circle cx="272.4" cy="140.3" r=".46"/>
<circle cx="272.4" cy="137.8" r=".46"/>
<circle cx="244.9" cy="158.4" r=".46"/>
<circle cx="244.9" cy="155.8" r=".46"/>
<circle cx="269.4" cy="158.4" r=".46"/>
<circle cx="269.4" cy="155.8" r=".46"/>
<circle cx="269.4" cy="160.9" r=".46"/>
<circle cx="269.4" cy="163.5" r=".46"/>
<circle cx="249.2" cy="171.6" r=".46"/>
<circle cx="251.3" cy="137.8" r=".46"/>
<circle cx="103.8" cy="125.1" r=".46"/>
<circle cx="154.7" cy="125.1" r=".46"/>
</g>
<g fill="none" stroke="#800000" stroke-width=".25">
<path d="M236.1 38.8h2.5M238.6 37.6v2.5M20 41.4h2.5M20 40.1v2.5M129.3 41.4h2.5M129.3 40.1v2.5M253.8 56.6h2.6M253.9 55.3v2.6M236.1 71.8h2.5M238.6 70.6v2.5M102.6 115h2.5M103.9 115v2.5"/>
<path d="M153.4 115h2.6M154.7 115v2.5M274.2 107.4h2.5M274.2 104.8h2.5M276.7 102.3v6.4M277.5 103.1v3.5M278.3 103.8v2.1M279 104.6v.5M106.4 142.9h2.6M106.4 141.7v2.5M157.3 141.7v2.5M157.3 142.9h2.5"/>
</g>
<path d="M175.1 13.4h114.3v182.9h-78.8M175.1 13.4v71.1M175.1 13.4h-167.8v182.9h86.4M7.3 84.5h282.1M93.7 84.5v111.8h116.9v-111.8M7.3 155.6h203.3" fill="none" stroke="#ee0e22" stroke-width=".76"/>
<g fill="none" stroke="#000080" stroke-width=".25">
<path d="M25.1 28.7h7.6M25.1 38.8v2.6M32.7 38.8h5.1v-7.6h27.9v10.2h17.8M42.9 38.8v2.6M51.8 38.8v2.6h11.4v2.5h20.3M60.7 38.8v2.6M65.7 36.3h17.8M78.5 38.8h5M144.5 31.2h15.3v10.2h2.5M144.5 38.8v2.6M192.8 38.8h10.2M218.3 21h-15.3v10.2"/>
<path d="M236.1 33.7h10.1M22.5 41.4h29.3M22.5 46.4h30.5M30.2 46.4v7.7M37.8 46.4v7.7M48 46.4v2.6M53 59.1h-5v2.6M68.3 46.4h15.2v10.2h12.8M114 46.4h2.6v10.2h-12.7M142 41.4h7.6M218.3 54.1h-15.3v10.1M261.5 43.9h-5.1v12.7h5.1"/>
<path d="M269.1 43.9h5.1v12.7h-5.1M30.2 61.7v12.7h53.3v-5.1M37.8 61.7v12.7M48 71.8v2.6M192.8 71.8h10.2M236.1 66.8h10.1M14.9 112.5h10.2v2.5M14.9 109.9v5.1M25.1 117.5v10.2h-10.2v-5.1M55.6 112.5h2.5M75.9 112.5h7.6M103.9 117.5h5.1v2.6h15.2"/>
<path d="M154.7 117.5h5.1v2.6h15.3M228.4 104.8h12.7M228.4 107.4h2.6M269.1 107.4h5.1M269.1 104.8h5.1M58.1 120.1v15.2h25.4M75.9 125.2v2.5h-17.8M124.2 122.6h-15.2v2.6h-5.1M175.1 122.6h-15.3v2.6h-5.1M225.9 135.3v2.6h-10.2M228.4 135.3v7.6h9.5M231 135.3v2.6h20.3v2.5h3.7"/>
<path d="M255 135.3h-3.7v2.6h3.7M262.7 129.5v.7M270.3 135.3h2.2v2.6h-2.2M272.5 137.9v2.5h-2.2M109 145.5h15.2M109 142.9h15.2M159.8 145.5h15.3M159.8 142.9h15.3M242.8 155.9h6.4M244.9 155.9v2.5h4.3M244.9 158.4v2.6h4.3M247.6 142.9h7.4"/>
<path d="M264.5 155.9h8.7M269.5 155.9v2.5h-5M269.5 158.4v2.6h-5M270.3 142.9h3.5M272.5 140.4v2.5M20 163.3h2.5M20 165.8h2.5M20 168.3h2.5M20 170.9h2.5M20 173.4h12.7M20 178.5h12.7M20 176h12.7"/>
<path d="M60.7 173.4h2.5M60.7 165.8h2.5M60.7 168.3h2.5M60.7 170.9h2.5M131.8 163.3v5M131.8 170.9v5.1M152.2 163.3v12.7M236.7 171.7h1.2M247.6 171.7h1.7M249.2 163.5l.1 8.2h2.1M269.5 163.5v8.2h-8.4M269.5 161v2.5h-5"/>
<path d="M20 181h12.7"/>
</g>
<g font-size="4.6" fill="#ee0e22">
<text x="91.2" y="22.4">12V to 5V</text>
<text x="223.3" y="22.4">2-channel DC motor drive</text>
<text x="35.2" y="96">5V to 3.3V</text>
<text x="118.6" y="96">2-channel 6P terminal and row pin</text>
<text x="225.7" y="96">12V power input/output</text>
<text x="233.5" y="182.3">YB-MNT03</text>
<text x="17.5" y="192.5">Motor A/B control, encoder, ADC</text>
<text x="122.2" y="192.5">3-channel 5V/3.3V output</text>
</g>
<g font-size="2.5">
<text x="254.5" y="137.5">2</text>
<text x="254.5" y="135">1</text>
<text x="259.4" y="136.2">S</text>
<text x="264.8" y="136.2">D</text>
<text x="269.8" y="135">8</text>
<text x="269.8" y="137.5">7</text>
<text x="254.4" y="142.6">4</text>
<text x="254.5" y="140">3</text>
<text x="259.4" y="143.8">G</text>
<text x="259.4" y="141.3">S</text>
<text x="259.4" y="138.8">S</text>
<text x="264.8" y="138.8">D</text>
<text x="264.8" y="141.3">D</text>
<text x="264.8" y="143.8">D</text>
<text x="269.8" y="140">6</text>
<text x="269.8" y="142.6">5</text>
<text x="248.7" y="155.5">1</text>
<text x="264" y="155.5">8</text>
<text x="248.7" y="160.6">3</text>
<text x="248.7" y="158.1">2</text>
<text x="253.6" y="161.9">S</text>
<text x="253.6" y="159.3">S</text>
<text x="253.6" y="156.8">S</text>
<text x="259" y="156.8">D</text>
<text x="259" y="159.3">D</text>
<text x="259" y="161.9">D</text>
<text x="264" y="158.1">7</text>
<text x="264" y="160.6">6</text>
<text x="248.6" y="163.1">4</text>
<text x="253.6" y="164.4">G</text>
<text x="259" y="164.4">D</text>
<text x="264" y="163.1">5</text>
</g>
<g font-size="2.5" fill="#000080">
<text x="264.2" y="132.4">NCE20P70G</text>
<text x="255.3" y="152.9">NCEP3090GU</text>
</g>
<g font-size="2.4">
<text x="262.1" y="130.7" transform="rotate(-90 262.1 130.7)">9</text>
<text x="263.3" y="135.8" transform="rotate(-90 263.3 135.8)">D</text>
</g>
<g font-size="2.2">
<text x="38.3" y="11.7">1</text>
<text x="111.3" y="11.7">2</text>
<text x="184.5" y="11.7">3</text>
<text x="257.5" y="11.7">4</text>
<text x="217.5" y="26.6" transform="rotate(-90 217.5 26.6)">9</text>
<text x="4" y="34.5">A</text>
<text x="88.1" y="35.8">9</text>
<text x="207.6" y="33.3">2</text>
<text x="207.7" y="35.8">3</text>
<text x="207.8" y="30.7">1</text>
<text x="212.4" y="32">GND</text>
<text x="212.4" y="34.5">IN2</text>
<text x="218.8" y="33.1" transform="rotate(-90 218.8 33.1)">EP</text>
<text x="221.2" y="32">OUT2</text>
<text x="221.9" y="34.5">ISEN</text>
<text x="230.5" y="35.8">6</text>
<text x="230.5" y="30.7">8</text>
<text x="230.5" y="33.3">7</text>
<text x="291.2" y="34.5">A</text>
<text x="88.1" y="40.9">6</text>
<text x="88.2" y="38.3">5</text>
<text x="92.9" y="37.1">PAD</text>
<text x="92.9" y="39.6">EN</text>
<text x="102.1" y="39.6">FB</text>
<text x="108.5" y="38.3">4</text>
<text x="108.5" y="40.9">3</text>
<text x="207.6" y="38.3">4</text>
<text x="212.4" y="37.1">IN1</text>
<text x="212.4" y="39.6">VREF</text>
<text x="221.4" y="37.1">OUT1</text>
<text x="223.2" y="39.6">VM</text>
<text x="230.5" y="38.3">5</text>
<text x="88.1" y="43.4">7</text>
<text x="88.1" y="46">8</text>
<text x="92.9" y="42.2">GND</text>
<text x="92.9" y="44.7">VIN</text>
<text x="92.9" y="47.2">SW</text>
<text x="98.7" y="47.2">BOOT</text>
<text x="101.7" y="44.7">NC</text>
<text x="101.7" y="42.2">NC</text>
<text x="108.5" y="43.4">2</text>
<text x="108.5" y="46">1</text>
<text x="217.5" y="59.6" transform="rotate(-90 217.5 59.6)">9</text>
<text x="207.8" y="63.7">1</text>
<text x="212.4" y="65">GND</text>
<text x="221.2" y="65">OUT2</text>
<text x="230.5" y="63.7">8</text>
<text x="207.6" y="71.4">4</text>
<text x="207.6" y="66.3">2</text>
<text x="207.7" y="68.8">3</text>
<text x="212.4" y="67.6">IN2</text>
<text x="212.4" y="70.1">IN1</text>
<text x="218.8" y="66.1" transform="rotate(-90 218.8 66.1)">EP</text>
<text x="221.4" y="70.1">OUT1</text>
<text x="221.9" y="67.6">ISEN</text>
<text x="230.5" y="71.4">5</text>
<text x="230.5" y="68.8">6</text>
<text x="230.5" y="66.3">7</text>
<text x="212.4" y="72.6">VREF</text>
<text x="223.2" y="72.6">VM</text>
<text x="4.1" y="82.7">B</text>
<text x="291.3" y="82.7">B</text>
<text x="220.6" y="105.6">2</text>
<text x="261.2" y="105.6">2</text>
<text x="29.8" y="112">1</text>
<text x="34.5" y="113.3">VIN</text>
<text x="40.3" y="113.3">VOUT</text>
<text x="50" y="112">5</text>
<text x="220.7" y="108.2">1</text>
<text x="261.4" y="108.2">1</text>
<text x="29.7" y="117.1">2</text>
<text x="29.7" y="114.5">3</text>
<text x="34.5" y="115.8">EN</text>
<text x="34.5" y="118.3">GND</text>
<text x="43.2" y="118.3">NC</text>
<text x="50" y="117.1">4</text>
<text x="82.8" y="115.5" transform="rotate(-90 82.8 115.5)">A</text>
<text x="131.1" y="115.8">1</text>
<text x="131.1" y="118.3">2</text>
<text x="181.9" y="115.8">1</text>
<text x="181.9" y="118.3">2</text>
<text x="82.8" y="123.7" transform="rotate(-90 82.8 123.7)">K</text>
<text x="131.1" y="120.9">3</text>
<text x="131.1" y="123.4">4</text>
<text x="131.1" y="126">5</text>
<text x="181.9" y="120.9">3</text>
<text x="181.9" y="123.4">4</text>
<text x="181.9" y="126">5</text>
<text x="4.1" y="131">C</text>
<text x="131.1" y="128.5">6</text>
<text x="181.9" y="128.5">6</text>
<text x="226.4" y="131" transform="rotate(-90 226.4 131)">BAT</text>
<text x="229" y="131" transform="rotate(-90 229 131)">IN</text>
<text x="231.5" y="131" transform="rotate(-90 231.5 131)">NC</text>
<text x="291.3" y="131">C</text>
<text x="225.2" y="135.8" transform="rotate(-90 225.2 135.8)">3</text>
<text x="227.7" y="135.9" transform="rotate(-90 227.7 135.9)">2</text>
<text x="230.3" y="135.6" transform="rotate(-90 230.3 135.6)">1</text>
<text x="131.1" y="138.7">1</text>
<text x="131.1" y="141.2">2</text>
<text x="131.1" y="143.7">3</text>
<text x="181.9" y="138.7">1</text>
<text x="181.9" y="141.2">2</text>
<text x="181.9" y="143.7">3</text>
<text x="131.1" y="146.3">4</text>
<text x="131.1" y="148.8">5</text>
<text x="181.9" y="146.3">4</text>
<text x="181.9" y="148.8">5</text>
<text x="131.1" y="151.4">6</text>
<text x="181.9" y="151.4">6</text>
<text x="39.6" y="164.1">1</text>
<text x="39.6" y="166.6">2</text>
<text x="80.2" y="166.6">1</text>
<text x="138.7" y="166.6">9</text>
<text x="138.7" y="164.1">11</text>
<text x="143.2" y="166.6">10</text>
<text x="143.2" y="164.1">12</text>
<text x="39.6" y="169.1">3</text>
<text x="39.6" y="171.7">4</text>
<text x="80.2" y="169.1">2</text>
<text x="80.2" y="171.7">3</text>
<text x="138.7" y="171.7">5</text>
<text x="138.7" y="169.1">7</text>
<text x="144.3" y="171.7">6</text>
<text x="144.3" y="169.1">8</text>
<text x="4" y="179.2">D</text>
<text x="39.6" y="174.2">5</text>
<text x="39.6" y="176.7">6</text>
<text x="39.6" y="179.3">7</text>
<text x="80.2" y="174.2">4</text>
<text x="138.7" y="176.7">1</text>
<text x="138.7" y="174.2">3</text>
<text x="144.3" y="176.7">2</text>
<text x="144.3" y="174.2">4</text>
<text x="201.7" y="177.9">Title</text>
<text x="291.2" y="179.2">D</text>
<text x="39.6" y="181.8">8</text>
<text x="201.7" y="185.6">Size</text>
<text x="214.5" y="185.6">Number</text>
<text x="265.3" y="185.6">Revision</text>
<text x="203" y="189.4">A4</text>
<text x="201.7" y="193.2">Date:</text>
<text x="201.7" y="195.7">File:</text>
<text x="213.2" y="193.2">2023/2/1</text>
<text x="213.2" y="195.7">C:\Users\..\YB_AT8236_Dual DC motor dr</text>
<text x="251.6" y="195.7">ivDrachDBy</text>
<text x="252.6" y="193.2">Sheet</text>
<text x="253.2" y="195.7">e.Swn oc:</text>
<text x="259.9" y="193.2">of</text>
<text x="38.3" y="199.6">1</text>
<text x="111.3" y="199.6">2</text>
<text x="184.5" y="199.6">3</text>
<text x="257.5" y="199.6">4</text>
</g>
<g font-size="2.2" fill="#800000">
<text x="216" y="15.5">GND</text>
<text x="25.8" y="26.1" transform="rotate(-90 25.8 26.1)">ADC</text>
<text x="35.5" y="25.7">GND</text>
<text x="142.7" y="35.3" transform="rotate(-90 142.7 35.3)">N</text>
<text x="195.4" y="34.5">AIN2</text>
<text x="236.1" y="31.9">AOUT1</text>
<text x="262" y="34.5">GND</text>
<text x="69.7" y="39.5">P_EN1</text>
<text x="116.6" y="39.5">FB1</text>
<text x="142.7" y="39.2" transform="rotate(-90 142.7 39.2)">P_E</text>
<text x="186.1" y="39.6">3V3</text>
<text x="195.4" y="37">AIN1</text>
<text x="236.1" y="37">AOUT2</text>
<text x="239.1" y="39.6">12V</text>
<text x="15.7" y="42.2">12V</text>
<text x="16.9" y="47.2">5V</text>
<text x="125.1" y="42.2">12V</text>
<text x="167.9" y="42.2">GND</text>
<text x="216" y="48.5">GND</text>
<text x="55.6" y="59.9">FB1</text>
<text x="249.6" y="57.4">12V</text>
<text x="279.8" y="57.4">GND</text>
<text x="129.3" y="62.4">P_EN1</text>
<text x="149.6" y="62.4">P_EN</text>
<text x="236.1" y="64.9">BOUT1</text>
<text x="195.4" y="67.5">BIN2</text>
<text x="195.4" y="70">BIN1</text>
<text x="236.1" y="70">BOUT2</text>
<text x="262" y="67.6">GND</text>
<text x="186.1" y="72.6">3V3</text>
<text x="239.1" y="72.6">12V</text>
<text x="63.5" y="81.4">GND</text>
<text x="13.6" y="106.9">5V</text>
<text x="231" y="104.4">DGND</text>
<text x="279.8" y="105.6">GND</text>
<text x="81.7" y="109.5">3V3</text>
<text x="233.5" y="108.1">VIN_SW</text>
<text x="277.2" y="108.2">12V</text>
<text x="102" y="114.5">3V3</text>
<text x="114" y="118.3">2B</text>
<text x="114" y="115.7">2A</text>
<text x="152.9" y="114.5">3V3</text>
<text x="164.9" y="118.3">1B</text>
<text x="164.9" y="115.7">1A</text>
<text x="114" y="125.9">BOUT2</text>
<text x="164.9" y="125.9">AOUT2</text>
<text x="114" y="128.4">BOUT1</text>
<text x="164.9" y="128.4">AOUT1</text>
<text x="260.8" y="126.4">12V</text>
<text x="22.8" y="134.8">GND</text>
<text x="101.6" y="132.2">GND</text>
<text x="152.4" y="132.2">GND</text>
<text x="215.7" y="137.4">DGND</text>
<text x="244.4" y="135.3" transform="rotate(-90 244.4 135.3)">VIN_SW</text>
<text x="55.8" y="142.4">GND</text>
<text x="102.2" y="143.7">3V3</text>
<text x="114" y="141.1">2B</text>
<text x="114" y="138.6">2A</text>
<text x="153.1" y="143.7">3V3</text>
<text x="164.9" y="141.1">1B</text>
<text x="164.9" y="138.6">1A</text>
<text x="276.9" y="143.7">12V</text>
<text x="98.8" y="146.3">GND</text>
<text x="114" y="148.7">BOUT2</text>
<text x="149.6" y="146.3">GND</text>
<text x="164.9" y="148.7">AOUT2</text>
<text x="114" y="151.3">BOUT1</text>
<text x="164.9" y="151.3">AOUT1</text>
<text x="264.5" y="155.4">DGND</text>
<text x="130.5" y="160.2">5V</text>
<text x="12.4" y="164">2A</text>
<text x="12.4" y="166.5">2B</text>
<text x="53" y="166.5">BIN1</text>
<text x="12.4" y="169.1">1A</text>
<text x="12.4" y="171.6">1B</text>
<text x="53" y="169.1">BIN2</text>
<text x="53" y="171.6">AIN1</text>
<text x="229.1" y="172.4">VIN_SW</text>
<text x="9.8" y="179.3">GND</text>
<text x="12.4" y="174.1">ADC</text>
<text x="14.3" y="176.7">5V</text>
<text x="53" y="174.1">AIN2</text>
<text x="13.3" y="181.8">3V3</text>
<text x="130" y="180.5">3V3</text>
<text x="149.9" y="183">GND</text>
</g>
<g font-size="2.2" fill="#000080">
<text x="14.9" y="35.8">10K</text>
<text x="20" y="33.3">R2</text>
<text x="33.5" y="33">R3</text>
<text x="33.5" y="35.6">1K</text>
<text x="45.2" y="35.6">C1</text>
<text x="54.1" y="35.6">C2</text>
<text x="63" y="35.6">C3</text>
<text x="91.2" y="33.3">U1</text>
<text x="146.8" y="35.6">C4</text>
<text x="248.5" y="32.5">R1</text>
<text x="45.2" y="38.1">47uF</text>
<text x="54.1" y="38.1">22uF</text>
<text x="63" y="38.1">4.7</text>
<text x="65.8" y="38.1">uF</text>
<text x="134.1" y="40.1">R4</text>
<text x="146.8" y="38.1">0.1uF</text>
<text x="151.9" y="40.1">R5</text>
<text x="248.5" y="36.6">R120</text>
<text x="262" y="41.1">C5</text>
<text x="55.6" y="44.7">L1</text>
<text x="134.1" y="44.2">10K</text>
<text x="151.9" y="44.2">6.8kNTC</text>
<text x="210.6" y="43.4">U2</text>
<text x="210.6" y="46">AT8236</text>
<text x="48.7" y="53.3">R6</text>
<text x="55.6" y="49.3">6.8uH</text>
<text x="91.2" y="51">RT8289GSP</text>
<text x="98.5" y="53.8">C6</text>
<text x="262" y="48.3">220uF 25V</text>
<text x="263.8" y="53.8">C7</text>
<text x="32.4" y="58.4">C8</text>
<text x="40.1" y="58.4">C9</text>
<text x="48.7" y="55.9">10K</text>
<text x="32.4" y="60.9">22uF</text>
<text x="40.1" y="60.9">47uF</text>
<text x="86.3" y="63">D1</text>
<text x="86.3" y="65.5">SS54</text>
<text x="98.5" y="60.9">10nF</text>
<text x="139.2" y="60.4">R7</text>
<text x="139.2" y="64.5">0Ω</text>
<text x="248.5" y="65.5">R8</text>
<text x="263.8" y="60.9">0.1uF</text>
<text x="48.7" y="66">R9</text>
<text x="48.7" y="68.6">3k</text>
<text x="248.5" y="69.6">R120</text>
<text x="210.6" y="76.4">U3</text>
<text x="210.6" y="79">AT8236</text>
<text x="215.7" y="101.8">P1</text>
<text x="256.4" y="101.8">P2</text>
<text x="32.7" y="109.5">U4</text>
<text x="63" y="110.7">F1</text>
<text x="129.3" y="112">HDR-F-2.54_1X6 MOTOR_B</text>
<text x="180.1" y="112">HDR-F-2.54_1X6 MOTOR_A</text>
<text x="215.7" y="112">12V_IN</text>
<text x="256.4" y="112">12V_OUT</text>
<text x="17.2" y="119.4">C11</text>
<text x="60.4" y="116.8">C10</text>
<text x="60.4" y="119.4">1uF</text>
<text x="63" y="115.8">BSMD0603-05</text>
<text x="76.5" y="115.8">0-6V</text>
<text x="78.7" y="118.8">D2</text>
<text x="89.1" y="119.4">LED1</text>
<text x="17.2" y="121.9">1uF</text>
<text x="32.7" y="122.2">RT9013-33GB</text>
<text x="106.2" y="121.9">C12</text>
<text x="106.2" y="124.4">0.1</text>
<text x="109" y="124.4">uF</text>
<text x="157" y="121.9">C13</text>
<text x="157" y="124.4">0.1</text>
<text x="159.8" y="124.4">uF</text>
<text x="224.6" y="124.7">S1</text>
<text x="72.7" y="127.7" transform="rotate(-90 72.7 127.7)">SMBJ3.3A</text>
<text x="84.3" y="129.5">R10</text>
<text x="225.7" y="127.1">SS12D11</text>
<text x="84.3" y="132.1">10k</text>
<text x="129.3" y="134.8">2.54MM_B</text>
<text x="129.3" y="132.3">MOTOR_B</text>
<text x="180.1" y="134.8">2.54MM_A</text>
<text x="180.1" y="132.3">MOTOR_A</text>
<text x="239.4" y="142.1">R1910K</text>
<text x="129.3" y="155.2">MOTOR_B</text>
<text x="180.1" y="155.2">MOTOR_A</text>
<text x="37.8" y="160.2">P3</text>
<text x="136.9" y="160.2">P4</text>
<text x="24.8" y="162">R11</text>
<text x="24.8" y="164.6">R12</text>
<text x="24.8" y="167.1">R13</text>
<text x="30.2" y="162.8">1k</text>
<text x="30.2" y="165.3">1k</text>
<text x="30.2" y="167.9">1k</text>
<text x="65.5" y="164.6">R15</text>
<text x="65.5" y="167.1">R16</text>
<text x="70.8" y="165.3">1k</text>
<text x="70.8" y="167.9">1k</text>
<text x="78.5" y="162.8">P5</text>
<text x="24.8" y="169.6">R14</text>
<text x="30.2" y="170.4">1k</text>
<text x="65.5" y="169.6">R17</text>
<text x="65.5" y="172.2">R18</text>
<text x="70.8" y="170.4">1k</text>
<text x="70.8" y="172.9">1k</text>
<text x="239.4" y="170.9">R201K</text>
<text x="253.7" y="170.5">R21</text>
<text x="258.9" y="170.4">10K</text>
<text x="78.5" y="178">Header 4</text>
<text x="37.8" y="185.6">Header 8</text>
<text x="136.9" y="180.6">Header 6X2</text>
</g>
<g font-size="2">
<text x="263.7" y="147.2">PMOS</text>
<text x="257.9" y="167.8">NMOS</text>
</g>
<g font-size="1.8">
<text x="257.7" y="131.9">Q1</text>
<text x="251.7" y="152.3">Q2</text>
</g>
</svg>
